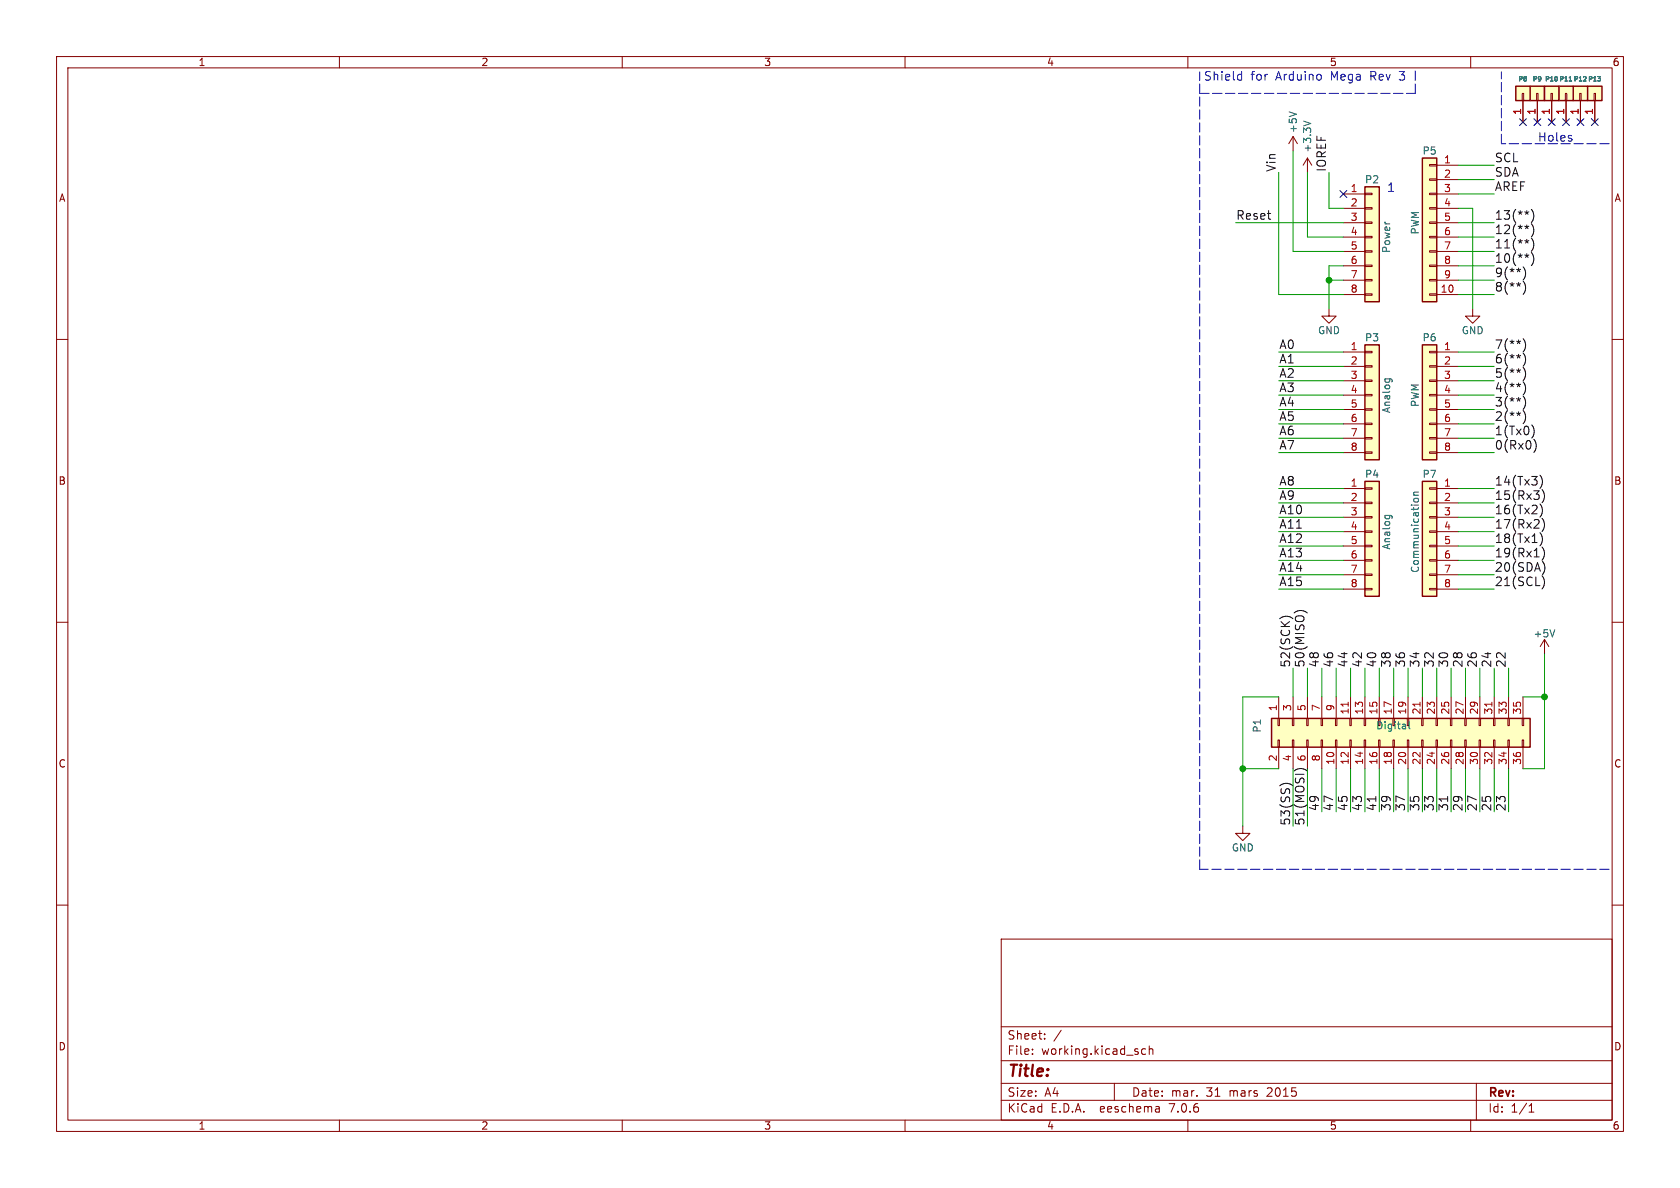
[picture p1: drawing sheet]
<svg xmlns="http://www.w3.org/2000/svg" width="297mm" height="210mm" viewBox="0 0 297 210" stroke-linecap="round" stroke-linejoin="round" font-family="sans-serif">
<g fill="none" stroke="#840000" stroke-width=".18">
<path d="M10 10h277v190h-277zM12 12h273v186h-273zM60 10v2M110 10v2M160 10v2M210 10v2M260 10v2M269.1 16.5h.3v1.3h-.3zM269.2 17.8v3.8M271.7 16.5h.2v1.3h-.2zM271.8 17.8v3.8M274.2 16.5h.2v1.3h-.2z"/>
<path d="M274.3 17.8v3.8M276.7 16.5h.3v1.3h-.3zM276.9 17.8v3.8M279.3 16.5h.2v1.3h-.2zM279.4 17.8v3.8M281.8 16.5h.3v1.3h-.3zM281.9 17.8v3.8M228.6 24.1l-.8 1.3M228.6 24.1v2.6M228.6 24.1l.8 1.3M231.1 27.9v2.6M231.1 27.9l-.7 1.3"/>
<path d="M231.1 27.9l.8 1.3M237.5 34.3h3.8M237.5 36.8h3.8M237.5 39.4h3.8M241.3 39.2h1.3v.3h-1.3zM241.3 36.7h1.3v.3h-1.3zM241.3 34.2h1.3v.2h-1.3zM252.7 39.2h1.3v.3h-1.3zM252.7 36.7h1.3v.3h-1.3zM252.7 34.2h1.3v.2h-1.3zM252.7 31.6h1.3v.3h-1.3zM252.7 29.1h1.3v.2h-1.3z"/>
<path d="M254 34.3h3.8M254 36.8h3.8M254 39.4h3.8M254 29.2h3.8M254 31.8h3.8M10 60h2M234.9 54.6v1.3h1.3l-1.3 1.3-1.2-1.3h1.2M237.5 41.9h3.8M237.5 44.5h3.8M237.5 47h3.8M237.5 49.5h3.8M237.5 52.1h3.8"/>
<path d="M241.3 51.9h1.3v.3h-1.3zM241.3 49.4h1.3v.3h-1.3zM241.3 46.9h1.3v.2h-1.3zM241.3 44.3h1.3v.3h-1.3zM241.3 41.8h1.3v.2h-1.3zM252.7 51.9h1.3v.3h-1.3zM252.7 49.4h1.3v.3h-1.3zM252.7 46.9h1.3v.2h-1.3zM252.7 44.3h1.3v.3h-1.3zM252.7 41.8h1.3v.2h-1.3zM254 41.9h3.8M254 44.5h3.8"/>
<path d="M254 47h3.8M254 49.5h3.8M254 52.1h3.8M260.3 54.6v1.3h1.3l-1.3 1.3-1.2-1.3h1.2M285 60h2M237.5 62.2h3.8M237.5 64.8h3.8M237.5 67.3h3.8M237.5 69.9h3.8M237.5 72.4h3.8M237.5 74.9h3.8M237.5 77.5h3.8"/>
<path d="M241.3 79.9h1.3v.2h-1.3zM241.3 77.3h1.3v.3h-1.3zM241.3 74.8h1.3v.3h-1.3zM241.3 72.3h1.3v.2h-1.3zM241.3 69.7h1.3v.3h-1.3zM241.3 67.2h1.3v.2h-1.3zM241.3 64.6h1.3v.3h-1.3zM241.3 62.1h1.3v.3h-1.3zM252.7 79.9h1.3v.2h-1.3zM252.7 77.3h1.3v.3h-1.3zM252.7 74.8h1.3v.3h-1.3zM252.7 72.3h1.3v.2h-1.3z"/>
<path d="M252.7 69.7h1.3v.3h-1.3zM252.7 67.2h1.3v.2h-1.3zM252.7 64.6h1.3v.3h-1.3zM252.7 62.1h1.3v.3h-1.3zM254 62.2h3.8M254 64.8h3.8M254 67.3h3.8M254 69.9h3.8M254 72.4h3.8M254 74.9h3.8M254 77.5h3.8M237.5 80h3.8"/>
<path d="M237.5 86.4h3.8M237.5 88.9h3.8M237.5 91.4h3.8M237.5 94h3.8M237.5 96.5h3.8M237.5 99.1h3.8M241.3 98.9h1.3v.3h-1.3zM241.3 96.4h1.3v.2h-1.3zM241.3 93.9h1.3v.2h-1.3zM241.3 91.3h1.3v.3h-1.3zM241.3 88.8h1.3v.2h-1.3zM241.3 86.2h1.3v.3h-1.3z"/>
<path d="M252.7 98.9h1.3v.3h-1.3zM252.7 96.4h1.3v.2h-1.3zM252.7 93.9h1.3v.2h-1.3zM252.7 91.3h1.3v.3h-1.3zM252.7 88.8h1.3v.2h-1.3zM252.7 86.2h1.3v.3h-1.3zM254 80h3.8M254 86.4h3.8M254 88.9h3.8M254 91.4h3.8M254 94h3.8M254 96.5h3.8"/>
<path d="M254 99.1h3.8M10 110h2M237.5 101.6h3.8M237.5 104.1h3.8M241.3 104h1.3v.3h-1.3zM241.3 101.5h1.3v.2h-1.3zM252.7 104h1.3v.3h-1.3zM252.7 101.5h1.3v.2h-1.3zM254 101.6h3.8M254 104.1h3.8M273 113l-.7 1.3M273 113v2.6"/>
<path d="M273 113l.8 1.3M285 110h2M225.9 127h.3v1.3h-.3zM225.9 130.8h.3v1.3h-.3zM226.1 123.2v3.8M226.1 132.1v3.8M228.5 127h.2v1.3h-.2zM228.5 130.8h.2v1.3h-.2zM228.6 123.2v3.8M228.6 132.1v3.8M231 127h.3v1.3h-.3zM231 130.8h.3v1.3h-.3z"/>
<path d="M231.1 123.2v3.8M231.1 132.1v3.8M233.6 127h.2v1.3h-.2zM233.6 130.8h.2v1.3h-.2zM233.7 123.2v3.8M233.7 132.1v3.8M236.1 127h.2v1.3h-.2zM236.1 130.8h.2v1.3h-.2zM236.2 123.2v3.8M236.2 132.1v3.8M238.6 127h.3v1.3h-.3zM238.6 130.8h.3v1.3h-.3z"/>
<path d="M238.8 123.2v3.8M238.8 132.1v3.8M241.2 127h.2v1.3h-.2zM241.2 130.8h.2v1.3h-.2zM241.3 123.2v3.8M241.3 132.1v3.8M243.7 127h.3v1.3h-.3zM243.7 130.8h.3v1.3h-.3zM243.8 123.2v3.8M243.8 132.1v3.8M246.3 127h.2v1.3h-.2zM246.3 130.8h.2v1.3h-.2z"/>
<path d="M246.4 123.2v3.8M246.4 132.1v3.8M248.8 127h.2v1.3h-.2zM248.8 130.8h.2v1.3h-.2zM248.9 123.2v3.8M248.9 132.1v3.8M251.3 127h.3v1.3h-.3zM251.3 130.8h.3v1.3h-.3zM251.5 123.2v3.8M251.5 132.1v3.8M253.9 127h.2v1.3h-.2zM253.9 130.8h.2v1.3h-.2z"/>
<path d="M254 123.2v3.8M254 132.1v3.8M256.4 127h.3v1.3h-.3zM256.4 130.8h.3v1.3h-.3zM256.5 123.2v3.8M256.5 132.1v3.8M259 127h.2v1.3h-.2zM259 130.8h.2v1.3h-.2zM259.1 123.2v3.8M259.1 132.1v3.8M261.5 127h.2v1.3h-.2zM261.5 130.8h.2v1.3h-.2z"/>
<path d="M261.6 123.2v3.8M261.6 132.1v3.8M264 127h.3v1.3h-.3zM264 130.8h.3v1.3h-.3zM264.2 123.2v3.8M264.2 132.1v3.8M266.6 127h.2v1.3h-.2zM266.6 130.8h.2v1.3h-.2zM266.7 123.2v3.8M266.7 132.1v3.8M269.1 127h.3v1.3h-.3zM269.1 130.8h.3v1.3h-.3z"/>
<path d="M269.2 123.2v3.8M269.2 132.1v3.8M10 160h2M219.7 146.1v1.2h1.3l-1.3 1.3-1.3-1.3h1.3M285 160h2M177 166h108v32h-108zM60 198v2M110 198v2M160 198v2M177 194.5h108M177 191.5h108M177 187.5h108"/>
<path d="M177 181.5h108M182.5 186.3v.1M182.5 185.5v.1M184.7 183.6v.1M184.7 182.8v.1M187.6 182.1l-1.3 2M197 191.5v3M202.5 185.5l-.4-.1-.3 .3v.4l.2 .2h.5M203.2 185.5l.2-.1 .3 .1 .1 .9M203.2 184.9v1.5M204.9 195.7l.1 .9M205 196.5l-.2 .1"/>
<path d="M205 196h-.2M210 198v2M260 198v2M261 191.5v6.5M270.3 196.6h.9M270.3 195.5l.4-.4v1.5"/>
</g>
<g fill="none" stroke="#006464" stroke-width=".18">
<path d="M227.9 19.8l1.3 .4M230.4 21.4l1.3 .4M244.8 67h1.1l.2 .2M244.9 67l-.1 .3M245.6 67l.1 .3M244.8 91.1h1.1l.2 .2M244.9 91.1l-.1 .4M245.6 91.1l.1 .4M249.9 87.5h.9M250 88.6l-.1-.3 .3-.2h.4l.2 .2-.1 .3M250.8 87l-.8 .1-.1 .3 .1 .1M274.9 111.3l-.5 1.3"/>
<path d="M249.1 127.6v1.1l.2 .1"/>
</g>
<g fill="#ffffc2" stroke="#ffffc2" stroke-width=".18">
<path d="M224.8 127h45.7v5.1h-45.7z"/>
<path d="M241.3 33h2.5v20.3h-2.5z"/>
<path d="M241.3 61h2.5v20.3h-2.5z"/>
<path d="M251.5 61h2.5v20.3h-2.5z"/>
<path d="M278.1 15.2h2.6v2.6h-2.6z"/>
<path d="M241.3 85.1h2.5v20.3h-2.5z"/>
<path d="M275.6 15.2h2.5v2.6h-2.5z"/>
<path d="M251.5 85.1h2.5v20.3h-2.5z"/>
<path d="M251.5 27.9h2.5v25.4h-2.5z"/>
<path d="M270.5 15.2h2.5v2.6h-2.5z"/>
<path d="M268 15.2h2.5v2.6h-2.5z"/>
<path d="M273 15.2h2.6v2.6h-2.6z"/>
<path d="M280.7 15.2h2.5v2.6h-2.5z"/>
</g>
<g fill="none" stroke="#840000" stroke-width=".25">
<path d="M268 15.2h2.5v2.6h-2.5zM270.5 15.2h2.5v2.6h-2.5zM273 15.2h2.6v2.6h-2.6zM275.6 15.2h2.5v2.6h-2.5zM278.1 15.2h2.6v2.6h-2.6zM280.7 15.2h2.5v2.6h-2.5zM241.3 33h2.5v20.3h-2.5zM251.5 27.9h2.5v25.4h-2.5zM241.3 61h2.5v20.3h-2.5zM251.5 61h2.5v20.3h-2.5zM241.3 85.1h2.5v20.3h-2.5zM251.5 85.1h2.5v20.3h-2.5z"/>
<path d="M224.8 127h45.7v5.1h-45.7z"/>
</g>
<path d="M238.3 124.1v.8M251 124.1v.8M263.7 124.1v.8" fill="none" stroke="#a90000" stroke-width=".18"/>
<g fill="none" stroke="#0f0f0f" stroke-width=".18">
<path d="M270.3 37.5l-.4 .1M270.3 40l-.4 .1M270.7 37a1.74 1.74 0 0 1 0 2.3M270.7 39.6a1.74 1.74 0 0 1 0 2.3M269.3 49.7a1.75 1.75 0 0 1 0 2.3M269.3 59.9a1.75 1.75 0 0 1 0 2.3M269.6 47.6a1.78 1.78 0 0 1-.3 1.9M270.3 42.5l-.4 .2M270.3 45.1l-.4 .1M270.7 42.1a1.74 1.74 0 0 1 0 2.3M270.7 44.6a1.74 1.74 0 0 1 0 2.4M269.3 67.5a1.75 1.75 0 0 1 0 2.3"/>
<path d="M269.3 65a1.75 1.75 0 0 1 0 2.3M269.3 62.4a1.75 1.75 0 0 1 0 2.3M269.3 70a1.75 1.75 0 0 1 0 2.4M269.3 72.6a1.77 1.77 0 0 1 0 2.2M270.9 75.2a1.79 1.79 0 0 1 0 2.2M271.2 77.7a1.75 1.75 0 0 1 0 2.3M272.2 84a1.74 1.74 0 0 1 0 2.3M272.2 89.1a1.74 1.74 0 0 1 0 2.3M272.2 94.2a1.74 1.74 0 0 1 0 2.3M272.6 86.5a1.74 1.74 0 0 1 0 2.4M272.6 91.6a1.74 1.74 0 0 1 0 2.3M272.6 96.7a1.76 1.76 0 0 1 .1 2.3"/>
<path d="M272.9 99.5l.2 .8-.2 1M228.5 109.3a1.77 1.77 0 0 0-2.3 .1M228.8 108.4a1.75 1.75 0 0 1 2.3 0M272.9 102.2a1.78 1.78 0 0 1-.3 1.9M228.5 138.8a1.77 1.77 0 0 0-2.3 .1M228.8 136.3a1.75 1.75 0 0 1 2.3 0M243.2 140.8v.9M255.9 140.8v.9"/>
</g>
<path d="M219.1 13.1l.4 .1M219.5 12.6v1.6M219.5 14.1l-.4 .1M233.5 13.3v.7M277.8 24.5v.4" fill="none" stroke="#0000c2" stroke-width=".18"/>
<path d="M212.1 16.5h38.1M250.2 16.5v-4.4M265.4 25.4v-12.7M284.5 25.4h-19.1M212.1 153.7v-141M284.5 153.7h-72.4" fill="none" stroke="#0000c2" stroke-width=".18" stroke-dasharray="1.7 .6"/>
<g fill="none" stroke="#009600" stroke-width=".18">
<path d="M218.4 39.4h19.1M226.1 30.5v21.6h11.4M228.6 26.7v17.8h8.9M231.1 30.5v11.4h6.4M234.9 30.5v6.3h2.6M257.8 39.4h6.4M257.8 36.8h2.5v17.8M257.8 29.2h6.4M257.8 34.3h6.4M257.8 31.8h6.4M234.9 49.5h2.6M237.5 47h-2.6v7.6"/>
<path d="M257.8 47h6.4M257.8 52.1h6.4M257.8 41.9h6.4M257.8 49.5h6.4M257.8 44.5h6.4M226.1 64.8h11.4M226.1 69.9h11.4M226.1 67.3h11.4M226.1 62.2h11.4M226.1 74.9h11.4M226.1 72.4h11.4M226.1 77.5h11.4"/>
<path d="M257.8 64.8h6.4M257.8 69.9h6.4M257.8 67.3h6.4M257.8 62.2h6.4M257.8 74.9h6.4M257.8 72.4h6.4M257.8 77.5h6.4M226.1 80h11.4M226.1 94h11.4M226.1 99.1h11.4M226.1 96.5h11.4M226.1 88.9h11.4"/>
<path d="M226.1 86.4h11.4M226.1 91.4h11.4M257.8 80h6.4M257.8 94h6.4M257.8 99.1h6.4M257.8 96.5h6.4M257.8 88.9h6.4M257.8 86.4h6.4M257.8 91.4h6.4M226.1 104.1h11.4M226.1 101.6h11.4M228.6 118.1v5.1"/>
<path d="M231.1 118.1v5.1M233.7 118.1v5.1M236.2 118.1v5.1M238.8 118.1v5.1M241.3 118.1v5.1M243.8 118.1v5.1M246.4 118.1v5.1M248.9 118.1v5.1M251.5 118.1v5.1M254 118.1v5.1M256.5 118.1v5.1M257.8 104.1h6.4"/>
<path d="M257.8 101.6h6.4M259.1 118.1v5.1M261.6 118.1v5.1M264.2 118.1v5.1M266.7 118.1v5.1M273 115.6v20.3h-3.8M219.7 135.9h6.4M226.1 123.2h-6.4v22.9M228.6 135.9v10.2M231.1 135.9v10.2M233.7 135.9v7.6M236.2 135.9v7.6"/>
<path d="M238.8 135.9v7.6M241.3 135.9v7.6M243.8 135.9v7.6M246.4 135.9v7.6M248.9 135.9v7.6M251.5 135.9v7.6M254 135.9v7.6M256.5 135.9v7.6M259.1 135.9v7.6M261.6 135.9v7.6M264.2 135.9v7.6M266.7 135.9v7.6"/>
<path d="M269.2 123.2h3.8"/>
</g>
<g fill="none" stroke="#000084" stroke-width=".18">
<path d="M236.9 33.7l1.2 1.2M238.1 33.7l-1.2 1.2M268.6 21l1.2 1.2M269.8 21l-1.2 1.2M271.2 21l1.2 1.2M272.4 21l-1.2 1.2M273.7 21l1.2 1.2M274.9 21l-1.2 1.2M276.3 21l1.2 1.2M277.5 21l-1.2 1.2M278.8 21l1.2 1.2M280 21l-1.2 1.2"/>
<path d="M281.3 21l1.2 1.2M282.5 21l-1.2 1.2"/>
</g>
<g fill="#009600" stroke="#009600" stroke-width=".18">
<circle cx="219.7" cy="135.9" r=".51"/>
<circle cx="273" cy="123.2" r=".51"/>
<circle cx="235" cy="49.5" r=".51"/>
</g>
<text font-size="2.8" fill="#840000" x="178" y="190.9">Title:</text>
<g font-size="2.1" fill="#0000c2">
<text x="212.7" y="14.4">Shield</text>
<text x="221.1" y="14.4">for</text>
<text x="225.6" y="14.4">Arduino</text>
<text x="235.4" y="14.4">Mega</text>
<text x="242.5" y="14.4">Rev</text>
<text x="247.8" y="14.4">3</text>
<text x="271.8" y="25.2">Holes</text>
<text x="245.1" y="34">1</text>
</g>
<g font-size="2.1" fill="#0f0f0f">
<text x="264.2" y="28.8">SCL</text>
<text x="225.6" y="30.5" transform="rotate(-90 225.6 30.5)">Vin</text>
<text x="234.5" y="30.5" transform="rotate(-90 234.5 30.5)">IOREF</text>
<text x="264.2" y="31.3">SDA</text>
<text x="264.2" y="33.9">AREF</text>
<text x="218.4" y="39">Reset</text>
<text x="264.2" y="39">13(**)</text>
<text x="264.2" y="41.5">12(**)</text>
<text x="264.2" y="44">11(**)</text>
<text x="264.2" y="46.6">10(**)</text>
<text x="264.2" y="49.1">9(**)</text>
<text x="264.2" y="51.7">8(**)</text>
<text x="226.1" y="61.8">A0</text>
<text x="226.1" y="64.4">A1</text>
<text x="264.2" y="61.8">7(**)</text>
<text x="264.2" y="64.4">6(**)</text>
<text x="226.1" y="66.9">A2</text>
<text x="226.1" y="69.4">A3</text>
<text x="226.1" y="72">A4</text>
<text x="264.2" y="66.9">5(**)</text>
<text x="264.2" y="69.4">4(**)</text>
<text x="264.2" y="72">3(**)</text>
<text x="226.1" y="77.1">A6</text>
<text x="226.1" y="74.5">A5</text>
<text x="264.2" y="77.1">1(Tx0)</text>
<text x="264.2" y="74.5">2(**)</text>
<text x="226.1" y="79.6">A7</text>
<text x="264.2" y="79.6">0(Rx0)</text>
<text x="226.1" y="85.9">A8</text>
<text x="226.1" y="88.5">A9</text>
<text x="264.2" y="85.9">14(Tx3)</text>
<text x="264.2" y="88.5">15(Rx3)</text>
<text x="226.1" y="91">A10</text>
<text x="226.1" y="93.6">A11</text>
<text x="264.2" y="91">16(Tx2)</text>
<text x="264.2" y="93.6">17(Rx2)</text>
<text x="226.1" y="96.1">A12</text>
<text x="226.1" y="98.6">A13</text>
<text x="226.1" y="101.2">A14</text>
<text x="264.2" y="96.1">18(Tx1)</text>
<text x="264.2" y="98.6">19(Rx1)</text>
<text x="264.2" y="101.2">20(SDA)</text>
<text x="226.1" y="103.7">A15</text>
<text x="264.2" y="103.7">21(SCL)</text>
<text x="228.2" y="118.1" transform="rotate(-90 228.2 118.1)">52(SCK)</text>
<text x="230.7" y="118.1" transform="rotate(-90 230.7 118.1)">50(MISO)</text>
<text x="233.3" y="118.1" transform="rotate(-90 233.3 118.1)">48</text>
<text x="235.8" y="118.1" transform="rotate(-90 235.8 118.1)">46</text>
<text x="238.3" y="118.1" transform="rotate(-90 238.3 118.1)">44</text>
<text x="240.9" y="118.1" transform="rotate(-90 240.9 118.1)">42</text>
<text x="243.4" y="118.1" transform="rotate(-90 243.4 118.1)">40</text>
<text x="246" y="118.1" transform="rotate(-90 246 118.1)">38</text>
<text x="248.5" y="118.1" transform="rotate(-90 248.5 118.1)">36</text>
<text x="251" y="118.1" transform="rotate(-90 251 118.1)">34</text>
<text x="253.6" y="118.1" transform="rotate(-90 253.6 118.1)">32</text>
<text x="256.1" y="118.1" transform="rotate(-90 256.1 118.1)">30</text>
<text x="258.7" y="118.1" transform="rotate(-90 258.7 118.1)">28</text>
<text x="261.2" y="118.1" transform="rotate(-90 261.2 118.1)">26</text>
<text x="263.7" y="118.1" transform="rotate(-90 263.7 118.1)">24</text>
<text x="266.3" y="118.1" transform="rotate(-90 266.3 118.1)">22</text>
<text x="233.3" y="143.5" transform="rotate(-90 233.3 143.5)">49</text>
<text x="235.8" y="143.5" transform="rotate(-90 235.8 143.5)">47</text>
<text x="238.3" y="143.5" transform="rotate(-90 238.3 143.5)">45</text>
<text x="240.9" y="143.5" transform="rotate(-90 240.9 143.5)">43</text>
<text x="243.4" y="143.5" transform="rotate(-90 243.4 143.5)">41</text>
<text x="246" y="143.5" transform="rotate(-90 246 143.5)">39</text>
<text x="248.5" y="143.5" transform="rotate(-90 248.5 143.5)">37</text>
<text x="251" y="143.5" transform="rotate(-90 251 143.5)">35</text>
<text x="253.6" y="143.5" transform="rotate(-90 253.6 143.5)">33</text>
<text x="256.1" y="143.5" transform="rotate(-90 256.1 143.5)">31</text>
<text x="258.7" y="143.5" transform="rotate(-90 258.7 143.5)">29</text>
<text x="261.2" y="143.5" transform="rotate(-90 261.2 143.5)">27</text>
<text x="263.7" y="143.5" transform="rotate(-90 263.7 143.5)">25</text>
<text x="266.3" y="143.5" transform="rotate(-90 266.3 143.5)">23</text>
<text x="228.2" y="146.1" transform="rotate(-90 228.2 146.1)">53(SS)</text>
<text x="230.7" y="146.1" transform="rotate(-90 230.7 146.1)">51(MOSI)</text>
</g>
<g font-size="2.1" fill="#840000">
<text x="178" y="184">Sheet:</text>
<text x="178" y="186.7">File:</text>
<text x="184.1" y="186.7">working.kicad_sch</text>
<text x="178" y="196.9">KiCad</text>
<text x="178" y="194.1">Size:</text>
<text x="184.7" y="194.1">A4</text>
<text x="185.7" y="196.9">E.D.A.</text>
<text x="194.6" y="196.9">eeschema</text>
<text x="200" y="194.1">Date:</text>
<text x="207" y="196.9">7.0.6</text>
<text x="207" y="194.1">mar.</text>
<text x="213.3" y="194.1">31</text>
<text x="217.5" y="194.1">mars</text>
<text x="224.3" y="194.1">2015</text>
<text x="263" y="194.3">Rev:</text>
<text x="263" y="196.9">Id:</text>
<text x="267.1" y="196.9">1/1</text>
</g>
<g font-size="1.8" fill="#840000">
<text x="35" y="11.9">1</text>
<text x="85" y="11.9">2</text>
<text x="135" y="11.9">3</text>
<text x="185" y="11.9">4</text>
<text x="235" y="11.9">5</text>
<text x="285" y="11.9">6</text>
<text x="10.3" y="35.9">A</text>
<text x="285.3" y="35.9">A</text>
<text x="10.3" y="85.9">B</text>
<text x="285.3" y="85.9">B</text>
<text x="10.3" y="135.9">C</text>
<text x="285.3" y="135.9">C</text>
<text x="10.3" y="185.9">D</text>
<text x="285.3" y="185.9">D</text>
<text x="35" y="199.9">1</text>
<text x="85" y="199.9">2</text>
<text x="135" y="199.9">3</text>
<text x="185" y="199.9">4</text>
<text x="235" y="199.9">5</text>
<text x="285" y="199.9">6</text>
</g>
<g font-size="1.8" fill="#006464">
<text x="229.5" y="23.6" transform="rotate(-90 229.5 23.6)">+5V</text>
<text x="232" y="27.1" transform="rotate(-90 232 27.1)">+3.3V</text>
<text x="251.4" y="27.5">P5</text>
<text x="241.2" y="32.6">P2</text>
<text x="251.1" y="41.6" transform="rotate(-90 251.1 41.6)">PWM</text>
<text x="246" y="44.8" transform="rotate(-90 246 44.8)">Power</text>
<text x="232.9" y="59.3">GND</text>
<text x="258.3" y="59.3">GND</text>
<text x="241.2" y="60.6">P3</text>
<text x="251.4" y="60.6">P6</text>
<text x="246" y="73.1" transform="rotate(-90 246 73.1)">Analog</text>
<text x="251.1" y="72" transform="rotate(-90 251.1 72)">PWM</text>
<text x="241.2" y="84.7">P4</text>
<text x="251.4" y="84.7">P7</text>
<text x="246" y="97.3" transform="rotate(-90 246 97.3)">Analog</text>
<text x="251.1" y="101.4" transform="rotate(-90 251.1 101.4)">Communication</text>
<text x="271" y="112.9">+5V</text>
<text x="223.1" y="129.6" transform="rotate(-90 223.1 129.6)">P1</text>
<text x="243.2" y="129.1">Digital</text>
<text x="217.7" y="150.7">GND</text>
</g>
<g font-size="1.8" fill="#a90000">
<text x="269" y="20.4" transform="rotate(-90 269 20.4)">1</text>
<text x="271.5" y="20.4" transform="rotate(-90 271.5 20.4)">1</text>
<text x="274.1" y="20.4" transform="rotate(-90 274.1 20.4)">1</text>
<text x="276.6" y="20.4" transform="rotate(-90 276.6 20.4)">1</text>
<text x="279.1" y="20.4" transform="rotate(-90 279.1 20.4)">1</text>
<text x="281.7" y="20.4" transform="rotate(-90 281.7 20.4)">1</text>
<text x="255.2" y="29">1</text>
<text x="238.7" y="34">1</text>
<text x="255.2" y="31.5">2</text>
<text x="255.2" y="34">3</text>
<text x="238.7" y="36.6">2</text>
<text x="238.7" y="39.1">3</text>
<text x="238.7" y="41.7">4</text>
<text x="255.2" y="36.6">4</text>
<text x="255.2" y="39.1">5</text>
<text x="255.2" y="41.7">6</text>
<text x="238.7" y="44.2">5</text>
<text x="238.7" y="46.7">6</text>
<text x="255.2" y="44.2">7</text>
<text x="255.2" y="46.7">8</text>
<text x="238.7" y="49.3">7</text>
<text x="238.7" y="51.8">8</text>
<text x="254.6" y="51.8">10</text>
<text x="255.2" y="49.3">9</text>
<text x="238.7" y="62">1</text>
<text x="238.7" y="64.5">2</text>
<text x="255.2" y="62">1</text>
<text x="255.2" y="64.5">2</text>
<text x="238.7" y="67.1">3</text>
<text x="238.7" y="69.6">4</text>
<text x="255.2" y="67.1">3</text>
<text x="255.2" y="69.6">4</text>
<text x="238.7" y="72.1">5</text>
<text x="238.7" y="74.7">6</text>
<text x="238.7" y="77.2">7</text>
<text x="255.2" y="72.1">5</text>
<text x="255.2" y="74.7">6</text>
<text x="255.2" y="77.2">7</text>
<text x="238.7" y="79.8">8</text>
<text x="255.2" y="79.8">8</text>
<text x="238.7" y="86.1">1</text>
<text x="238.7" y="88.6">2</text>
<text x="255.2" y="86.1">1</text>
<text x="255.2" y="88.6">2</text>
<text x="238.7" y="91.2">3</text>
<text x="238.7" y="93.7">4</text>
<text x="255.2" y="91.2">3</text>
<text x="255.2" y="93.7">4</text>
<text x="238.7" y="96.3">5</text>
<text x="238.7" y="98.8">6</text>
<text x="238.7" y="101.3">7</text>
<text x="255.2" y="96.3">5</text>
<text x="255.2" y="98.8">6</text>
<text x="255.2" y="101.3">7</text>
<text x="238.7" y="103.9">8</text>
<text x="255.2" y="103.9">8</text>
<text x="225.8" y="125.8" transform="rotate(-90 225.8 125.8)">1</text>
<text x="228.3" y="125.8" transform="rotate(-90 228.3 125.8)">3</text>
<text x="230.9" y="125.8" transform="rotate(-90 230.9 125.8)">5</text>
<text x="233.4" y="125.8" transform="rotate(-90 233.4 125.8)">7</text>
<text x="236" y="125.8" transform="rotate(-90 236 125.8)">9</text>
<text x="238.5" y="126.4" transform="rotate(-90 238.5 126.4)">11</text>
<text x="241" y="126.4" transform="rotate(-90 241 126.4)">13</text>
<text x="243.6" y="126.4" transform="rotate(-90 243.6 126.4)">15</text>
<text x="246.1" y="126.4" transform="rotate(-90 246.1 126.4)">17</text>
<text x="248.7" y="126.4" transform="rotate(-90 248.7 126.4)">19</text>
<text x="251.2" y="126.4" transform="rotate(-90 251.2 126.4)">21</text>
<text x="253.7" y="126.4" transform="rotate(-90 253.7 126.4)">23</text>
<text x="256.3" y="126.4" transform="rotate(-90 256.3 126.4)">25</text>
<text x="258.8" y="126.4" transform="rotate(-90 258.8 126.4)">27</text>
<text x="261.4" y="126.4" transform="rotate(-90 261.4 126.4)">29</text>
<text x="263.9" y="126.4" transform="rotate(-90 263.9 126.4)">31</text>
<text x="266.4" y="126.4" transform="rotate(-90 266.4 126.4)">33</text>
<text x="269" y="126.4" transform="rotate(-90 269 126.4)">35</text>
<text x="225.8" y="134.7" transform="rotate(-90 225.8 134.7)">2</text>
<text x="228.3" y="134.7" transform="rotate(-90 228.3 134.7)">4</text>
<text x="230.9" y="134.7" transform="rotate(-90 230.9 134.7)">6</text>
<text x="233.4" y="134.7" transform="rotate(-90 233.4 134.7)">8</text>
<text x="236" y="135.3" transform="rotate(-90 236 135.3)">10</text>
<text x="238.5" y="135.3" transform="rotate(-90 238.5 135.3)">12</text>
<text x="241" y="135.3" transform="rotate(-90 241 135.3)">14</text>
<text x="243.6" y="135.3" transform="rotate(-90 243.6 135.3)">16</text>
<text x="246.1" y="135.3" transform="rotate(-90 246.1 135.3)">18</text>
<text x="248.7" y="135.3" transform="rotate(-90 248.7 135.3)">20</text>
<text x="251.2" y="135.3" transform="rotate(-90 251.2 135.3)">22</text>
<text x="253.7" y="135.3" transform="rotate(-90 253.7 135.3)">24</text>
<text x="256.3" y="135.3" transform="rotate(-90 256.3 135.3)">26</text>
<text x="258.8" y="135.3" transform="rotate(-90 258.8 135.3)">28</text>
<text x="261.4" y="135.3" transform="rotate(-90 261.4 135.3)">30</text>
<text x="263.9" y="135.3" transform="rotate(-90 263.9 135.3)">32</text>
<text x="266.4" y="135.3" transform="rotate(-90 266.4 135.3)">34</text>
<text x="269" y="135.3" transform="rotate(-90 269 135.3)">36</text>
</g>
<g font-size="1.1" fill="#006464">
<text x="268.3" y="14.6">P8</text>
<text x="270.9" y="14.6">P9</text>
<text x="273" y="14.6">P10 P11 P12 P13</text>
</g>
</svg>
